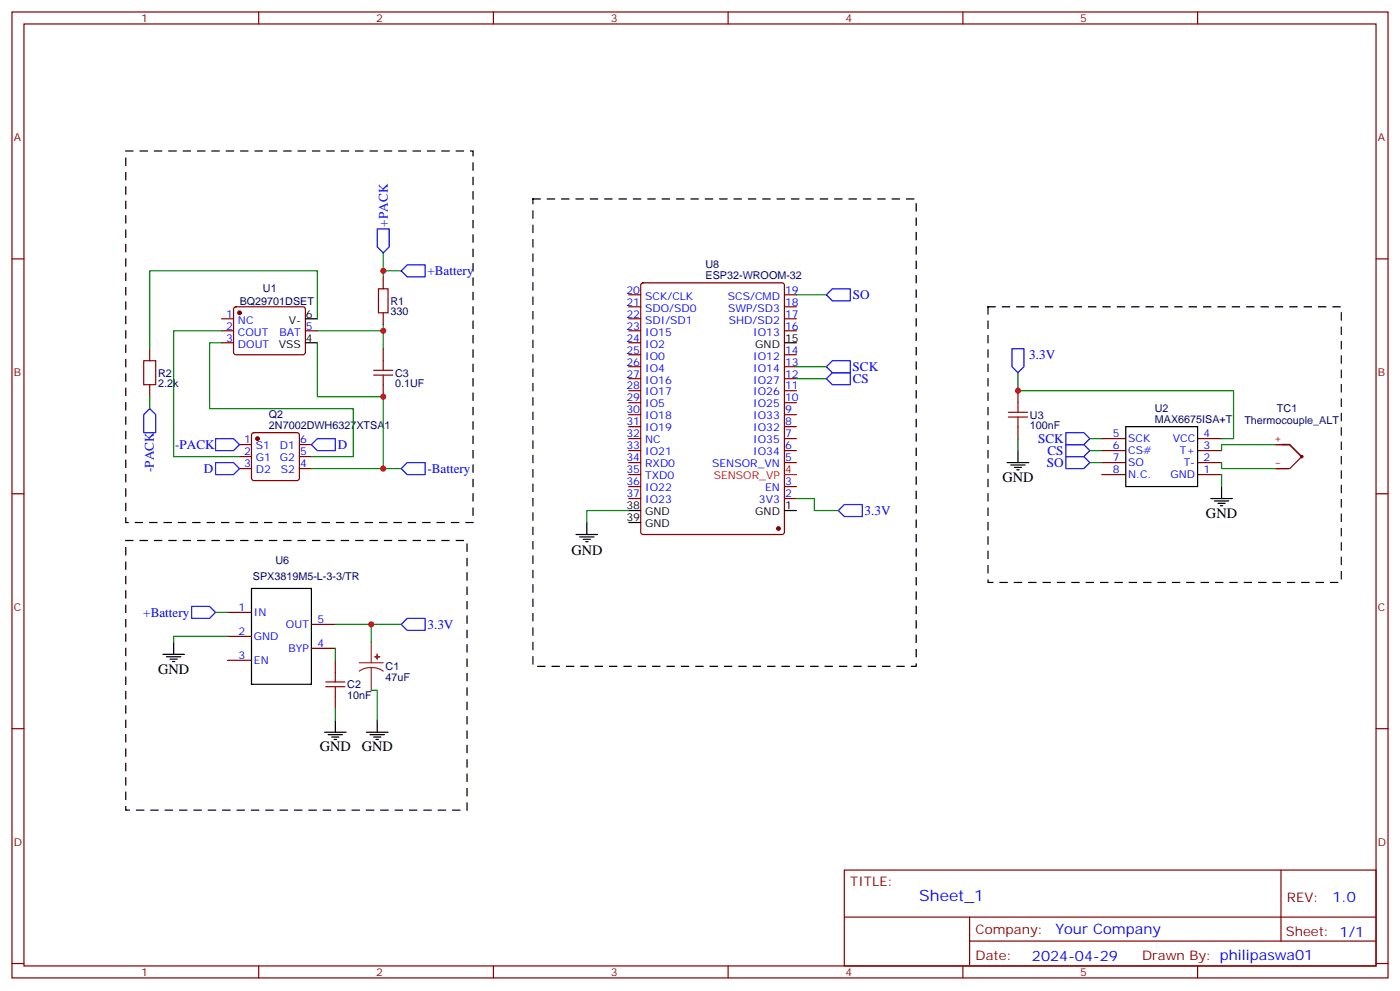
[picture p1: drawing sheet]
<svg xmlns="http://www.w3.org/2000/svg" width="412mm" height="292mm" viewBox="0 0 412 292" stroke-linecap="round" stroke-linejoin="round" font-family="sans-serif">
<g fill="none" stroke="#870000" stroke-width=".35">
<path d="M3.5 3.5h405.4v284.4h-405.4zM7.1 7.1h398.2v277.2h-398.2zM76.2 3.5v3.6M145.3 3.5v3.6M214.5 3.5v3.6M283.6 3.5v3.6M352.8 3.5v3.6M3.5 76.2h3.6M405.3 76.2h3.6M65.3 97.4h3.5M65.3 93.8h3.5M69 90.5l.5-.2 20 .1 .5 .6-.1 13-.6 .4h-20.1l-.4-.7v-12.7z"/>
<path d="M90 97.4h3.5M112.9 81.5v3.5M112.9 92.1v3.5M185.2 97.4h3.5M185.2 93.8h3.5M185.2 90.3h3.5M185.2 86.8h3.5M189 83.5l.4-.2h41l.6 .4 .1 72.9-.5 .7h-41.2l-.6-.4-.1-72.9zM231.1 97.4h3.5M231.1 93.8h3.5M231.1 90.3h3.5M231.1 86.8h3.5"/>
<path d="M44.1 102.7v3.5M44.1 113.2v3.6M65.3 100.9h3.5M112.9 102.7v3.5M112.9 113.2v3.6M185.2 118.5h3.5M185.2 115h3.5M185.2 111.5h3.5M185.2 107.9h3.5M185.2 104.4h3.5M185.2 100.9h3.5M231.1 118.5h3.5"/>
<path d="M231.1 115h3.5M231.1 111.5h3.5M231.1 107.9h3.5M231.1 104.4h3.5M299.9 115v3.5M70.6 130.9h3.5M70.6 134.4h3.5M70.6 137.9h3.5M74.3 127.6l.5-.2h12.7l.5 .2 .2 .5v12.7l-.2 .5-.5 .2h-12.7l-.5-.3-.2-.4v-12.7zM88.2 130.9h3.5M88.2 134.4h3.5M88.2 137.9h3.5"/>
<path d="M185.2 139.7h3.5M185.2 136.2h3.5M185.2 132.6h3.5M185.2 129.1h3.5M185.2 125.6h3.5M185.2 122.1h3.5M231.1 136.2h3.5M231.1 132.6h3.5M231.1 129.1h3.5M231.1 125.6h3.5M231.1 122.1h3.5M299.9 125.6v3.5"/>
<path d="M324.6 139.7h7M324.6 136.2h7M324.6 132.6h7M324.6 129.1h7M352.8 139.7h7M352.8 136.2h7M352.8 132.6h7M352.8 129.1h7M3.5 145.3h3.6M185.2 146.8h3.5M185.2 143.2h3.5M231.1 146.8h3.5"/>
<path d="M231.1 143.2h3.5M405.3 145.3h3.6M67 180.3h7.1M67 187.3h7.1M67 194.4h7.1M91.7 190.9h7.1M91.7 183.8h7.1M98.8 194.4v3.5M3.5 214.5h3.6M98.8 205v3.5M405.3 214.5h3.6M248.7 256.1h156.6v28.2h-156.6z"/>
<path d="M377.3 256.1v20.9M248.7 270h156.5M285.6 277h119.6M285.6 270v14.1M3.5 283.6h3.6M76.2 284.3v3.6M145.3 284.3v3.6M214.5 284.3v3.6M283.6 284.3v3.6M352.8 284.3v3.6M405.3 283.6h3.6"/>
</g>
<g fill="none" stroke="#000" stroke-width=".35">
<path d="M90 93.8h3.5M90 100.9h3.5M231.1 100.9h3.5M296.7 136.2h6.3M297.7 136.9h4.3M298.8 137.6h2.1M299.5 138.3h.7M299.9 132.6v3.6M331.6 125.6h21.2v17.6h-21.2zM169.7 157.3h6.3M170.7 158h4.3M171.8 158.8h2.1"/>
<path d="M172.5 159.5h.7M172.9 153.8v3.5M185.2 150.3h3.5M185.2 153.8h3.5M231.1 150.3h3.5M356.7 146.8h6.3M357.7 147.5h4.2M358.8 148.2h2.1M359.5 148.9h.7M359.8 143.2v3.6M74.1 173.2h17.6v28.2h-17.6zM48 192.6h6.3"/>
<path d="M49 193.3h4.3M50.1 194h2.1M50.8 194.7h.7M51.2 189.1v3.5M95.6 215.5h6.4M96.7 216.3h4.2M97.7 217h2.1M98.4 217.7h.7M98.8 212v3.5M107.9 215.5h6.4M109 216.3h4.2M110.1 217h2.1"/>
<path d="M110.8 217.7h.7M111.1 212v3.5"/>
</g>
<g fill="none" stroke="#008700" stroke-width=".35">
<path d="M112.9 74.4v5.3M118.2 79.7h-5.3v1.8M65.3 97.4h-14.1v37h19.4M93.5 93.8v-14.1h-49.4v23M93.5 97.4h19.4M112.9 95.6v7.1M234.6 86.8h8.8M44.1 116.8v3.5M65.3 100.9h-3.6v19.4h42.4v14.1h-12.4M93.5 100.9v15.9h19.4v21.1h-21.2M234.6 107.9h8.8M234.6 111.5h8.8"/>
<path d="M299.9 109.7v5.3h63.5v14.1h-3.6M112.9 137.9h5.3M299.9 129.1v3.5M321 136.2h3.6M321 132.6h3.6M321 129.1h3.6M359.8 136.2v1.7h15.9M359.8 139.7v3.5M375.7 130.9h-15.9v1.7M185.2 150.3h-12.3v3.5M234.6 146.8h5.3v3.5h7M63.5 180.3h3.5"/>
<path d="M67 187.3h-15.8v1.8M98.8 183.8h19.4M98.8 190.9v3.5M109.4 183.8v5.3M98.8 208.5v3.5M109.4 203.2h1.7v8.8"/>
</g>
<g fill="none" stroke="#a10000" stroke-width=".35">
<path d="M111.5 85h2.8v7.1h-2.8zM42.3 106.2h3.6v7h-3.6zM110.1 110.4h5.6M110.1 109h5.6M112.9 106.2v2.8M112.9 110.4v2.8M299.9 118.5v2.9M297 121.4h5.7M297 122.8h5.7M299.9 122.8v2.8M98.8 197.9v2.8M96 202.1h5.6"/>
<path d="M96 200.7h5.6M98.8 202.1v2.9"/>
</g>
<path d="M37 44.4h102.3v109.4h-102.3zM157 58.6h112.9v137.5h-112.9zM291 90.3h104.1v81.1h-104.1zM37 159.1h100.6v79.4h-100.6z" fill="none" stroke="#000" stroke-width=".35" stroke-dasharray="2.1 2.1"/>
<g fill="none" stroke="#00f" stroke-width=".35">
<path d="M111.1 67.4h3.6v5.3l-1.8 1.7-1.8-1.7zM119.9 78h5.3v3.5h-5.3l-1.7-1.8zM243.4 86.8l1.8-1.8h5.3v3.5h-5.3zM243.4 107.9l1.8-1.7h5.3v3.5h-5.3zM245.2 109.7h5.3v3.5h-5.3l-1.8-1.7zM298.1 102.7h3.5v5.2l-1.7 1.8-1.8-1.8zM44.1 120.3l1.8 1.8v5.3h-3.6v-5.3zM63.5 129.1h5.3l1.8 1.8-1.8 1.7h-5.3zM63.5 136.2h5.3l1.8 1.7-1.8 1.8h-5.3zM91.7 130.9l1.8-1.8h5.3v3.5h-5.3zM118.2 137.9l1.7-1.7h5.3v3.5h-5.3zM314 134.4h5.3l1.7 1.8-1.7 1.7h-5.3z"/>
<path d="M314 130.9h5.3l1.7 1.7-1.7 1.8h-5.3zM314 127.4h5.3l1.7 1.7-1.7 1.8h-5.3zM246.9 150.3l1.8-1.8h5.3v3.5h-5.3zM56.4 178.5h5.3l1.8 1.8-1.8 1.7h-5.3zM119.9 182h5.3v3.6h-5.3l-1.7-1.8z"/>
</g>
<path d="M105.8 195.1h7.1M109.4 196.5l-1.9 .2-1.7 .9M109.4 196.5l1.8 .2 1.7 .9M109.4 189.1v6M109.4 196.5v6.7" fill="none" stroke="#8c2424" stroke-width=".35"/>
<g fill="#8c2424" stroke="#8c2424" stroke-width=".35">
<path d="M110.4 193.3l1.4 .1z"/>
<path d="M111.1 192.6v1.4z"/>
</g>
<g fill="#870000" stroke="#870000" stroke-width=".35">
<circle cx="229.3" cy="155.6" r=".53"/>
<circle cx="70.6" cy="92.1" r=".53"/>
<circle cx="75.8" cy="129.1" r=".53"/>
</g>
<path d="M231.1 139.7h3.5" fill="none" stroke="#f00" stroke-width=".35"/>
<circle cx="383.5" cy="134.4" r=".35" fill="#850000" stroke="#850000" stroke-width=".35"/>
<path d="M375.7 130.9h3.5M375.7 137.9h3.9M377.6 131h2.3l3.5 3.5M377.6 130.8h2.3l3.6 3.6-3.6 3.5h-2.8" fill="none" stroke="#850000" stroke-width=".35"/>
<g fill="#c00">
<circle cx="109.4" cy="183.8" r=".88"/>
<circle cx="299.9" cy="115" r=".88"/>
<circle cx="112.9" cy="97.4" r=".88"/>
<circle cx="112.9" cy="137.9" r=".88"/>
<circle cx="112.9" cy="79.7" r=".88"/>
<circle cx="112.9" cy="116.8" r=".88"/>
</g>
<text font-size="4.6" fill="#00f" x="270.8" y="265.1">Sheet_1</text>
<g font-size="4.2">
<text x="295.3" y="141.8">GND</text>
<text x="355.2" y="152.4">GND</text>
<text x="168.3" y="163.3">GND</text>
<text x="46.6" y="198.3">GND</text>
<text x="94.2" y="221.2">GND</text>
<text x="106.5" y="221.2">GND</text>
</g>
<g font-size="4.2" fill="#00f">
<text x="392.5" y="265.4">1.0</text>
<text x="310.9" y="274.9">Your Company</text>
<text x="304" y="282.7">2024-04-29</text>
</g>
<g font-size="3.9" fill="#00f">
<text x="114.2" y="66.7" transform="rotate(-90 114.2 66.7)">+PACK</text>
<text x="125.9" y="81">+Battery</text>
<text x="251.2" y="88.1">SO</text>
<text x="303.2" y="105.7">3.3V</text>
<text x="251.2" y="109.3">SCK</text>
<text x="251.2" y="112.8">CS</text>
<text x="305.8" y="130.4">SCK</text>
<text x="51.6" y="132.1">-PACK</text>
<text x="99.5" y="132.1">D</text>
<text x="308.3" y="137.4">SO</text>
<text x="308.6" y="133.9">CS</text>
<text x="45.3" y="139" transform="rotate(-90 45.3 139)">-PACK</text>
<text x="60" y="139.2">D</text>
<text x="125.9" y="139.3">-Battery</text>
<text x="254.7" y="151.6">3.3V</text>
<text x="42.2" y="181.5">+Battery</text>
<text x="125.9" y="185.2">3.3V</text>
</g>
<g font-size="3.9" fill="#800">
<text x="250.5" y="260.7">TITLE:</text>
<text x="379.1" y="265.4">REV:</text>
<text x="287.4" y="274.9">Company:</text>
<text x="378.7" y="275.5">Sheet: 1/1</text>
<text x="287.4" y="282.6">Date:</text>
<text x="336.4" y="282.7">Drawn By: philipaswa01</text>
</g>
<g font-size="3.2" fill="#800">
<text x="41.6" y="6.5">1</text>
<text x="110.8" y="6.5">2</text>
<text x="179.9" y="6.5">3</text>
<text x="249.1" y="6.5">4</text>
<text x="318.2" y="6.5">5</text>
<text x="4.1" y="41.6">A</text>
<text x="405.9" y="41.6">A</text>
<text x="4.1" y="110.8">B</text>
<text x="405.9" y="110.8">B</text>
<text x="4.1" y="179.9">C</text>
<text x="405.9" y="179.9">C</text>
<text x="4.1" y="249.1">D</text>
<text x="405.9" y="249.1">D</text>
<text x="41.6" y="287.3">1</text>
<text x="110.8" y="287.3">2</text>
<text x="179.9" y="287.3">3</text>
<text x="249.1" y="287.3">4</text>
<text x="318.2" y="287.3">5</text>
</g>
<g font-size="3.2" fill="#000080">
<text x="207.8" y="82.2">ESP32-WROOM-32</text>
<text x="207.8" y="79">U8</text>
<text x="70.6" y="89.7">BQ29701DSET</text>
<text x="77.5" y="86.1">U1</text>
<text x="115" y="89.7">R1</text>
<text x="115" y="92.8">330</text>
<text x="46.6" y="110.9">R2</text>
<text x="116.4" y="110.9">C3</text>
<text x="46.6" y="114">2.2k</text>
<text x="116.4" y="114">0.1UF</text>
<text x="79.2" y="123.1">Q2</text>
<text x="303.4" y="123.2">U3</text>
<text x="340.2" y="124.5">MAX6675ISA+T</text>
<text x="340.2" y="121.3">U2</text>
<text x="366.5" y="124.9">Thermocouple_ALT</text>
<text x="376.2" y="121.4">TC1</text>
<text x="79.2" y="126.3">2N7002DWH6327XTSA1</text>
<text x="303.4" y="126.4">100nF</text>
<text x="81.1" y="166.2">U6</text>
<text x="74.5" y="170.8">SPX3819M5-L-3-3/TR</text>
<text x="113.6" y="197.2">C1</text>
<text x="102.3" y="202.6">C2</text>
<text x="113.6" y="200.4">47uF</text>
<text x="102.3" y="205.8">10nF</text>
</g>
<g font-size="3.2" fill="#00f">
<text x="184.5" y="86.4">20</text>
<text x="184.5" y="90">21</text>
<text x="190" y="88.2">SCK/CLK</text>
<text x="214.4" y="88.2">SCS/CMD</text>
<text x="231.2" y="90">18</text>
<text x="231.2" y="86.4">19</text>
<text x="66.6" y="93.5">1</text>
<text x="70.1" y="95.2">NC</text>
<text x="184.5" y="93.5">22</text>
<text x="190" y="91.7">SDO/SD0</text>
<text x="190" y="95.2">SDI/SD1</text>
<text x="214.5" y="91.7">SWP/SD3</text>
<text x="214.7" y="95.2">SHD/SD2</text>
<text x="231.2" y="93.5">17</text>
<text x="66.6" y="97">2</text>
<text x="66.6" y="100.5">3</text>
<text x="70.1" y="98.8">COUT</text>
<text x="82.4" y="98.8">BAT</text>
<text x="90.1" y="97">5</text>
<text x="184.5" y="97">23</text>
<text x="184.5" y="100.5">24</text>
<text x="190" y="98.8">IO15</text>
<text x="221.9" y="98.8">IO13</text>
<text x="231.2" y="97">16</text>
<text x="70.1" y="102.3">DOUT</text>
<text x="184.5" y="104.1">25</text>
<text x="184.5" y="107.6">26</text>
<text x="190" y="102.3">IO2</text>
<text x="190" y="105.8">IO0</text>
<text x="221.9" y="105.8">IO12</text>
<text x="231.2" y="107.6">13</text>
<text x="231.2" y="104.1">14</text>
<text x="184.5" y="111.1">27</text>
<text x="190" y="109.4">IO4</text>
<text x="190" y="112.9">IO16</text>
<text x="221.9" y="112.9">IO27</text>
<text x="221.9" y="109.4">IO14</text>
<text x="231.2" y="111.1">12</text>
<text x="184.5" y="114.7">28</text>
<text x="184.5" y="118.2">29</text>
<text x="190" y="116.4">IO17</text>
<text x="190" y="119.9">IO5</text>
<text x="221.9" y="119.9">IO25</text>
<text x="221.9" y="116.4">IO26</text>
<text x="231.2" y="118.2">10</text>
<text x="231.2" y="114.7">11</text>
<text x="184.5" y="121.7">30</text>
<text x="184.5" y="125.2">31</text>
<text x="190" y="123.5">IO18</text>
<text x="221.9" y="123.5">IO33</text>
<text x="231.2" y="125.2">8</text>
<text x="231.2" y="121.7">9</text>
<text x="71.9" y="130.5">1</text>
<text x="88.4" y="130.5">6</text>
<text x="184.5" y="128.8">32</text>
<text x="190" y="127">IO19</text>
<text x="190" y="130.5">NC</text>
<text x="221.9" y="130.5">IO35</text>
<text x="221.9" y="127">IO32</text>
<text x="231.2" y="128.8">7</text>
<text x="327.8" y="128.8">5</text>
<text x="332.3" y="130.2">SCK</text>
<text x="345.5" y="130.2">VCC</text>
<text x="354.5" y="128.8">4</text>
<text x="71.9" y="134.1">2</text>
<text x="71.9" y="137.6">3</text>
<text x="75.4" y="132.3">S1</text>
<text x="75.4" y="135.8">G1</text>
<text x="82.4" y="135.8">G2</text>
<text x="82.4" y="132.3">D1</text>
<text x="88.4" y="137.6">4</text>
<text x="88.4" y="134.1">5</text>
<text x="184.5" y="132.3">33</text>
<text x="184.5" y="135.8">34</text>
<text x="190" y="134.1">IO21</text>
<text x="190" y="137.6">RXD0</text>
<text x="209.8" y="137.6">SENSOR_VN</text>
<text x="221.9" y="134.1">IO34</text>
<text x="231.2" y="135.8">5</text>
<text x="231.2" y="132.3">6</text>
<text x="327.8" y="132.3">6</text>
<text x="327.8" y="135.8">7</text>
<text x="332.3" y="133.7">CS#</text>
<text x="332.3" y="137.2">SO</text>
<text x="347.5" y="133.7">T+</text>
<text x="348.7" y="137.2">T-</text>
<text x="354.5" y="135.8">2</text>
<text x="354.5" y="132.3">3</text>
<text x="75.4" y="139.3">D2</text>
<text x="82.7" y="139.3">S2</text>
<text x="184.5" y="139.3">35</text>
<text x="184.5" y="142.9">36</text>
<text x="190" y="141.1">TXD0</text>
<text x="231.2" y="142.9">3</text>
<text x="327.8" y="139.3">8</text>
<text x="332.3" y="140.8">N.C.</text>
<text x="344.8" y="140.8">GND</text>
<text x="354.5" y="139.3">1</text>
<text x="184.5" y="146.4">37</text>
<text x="190" y="144.6">IO22</text>
<text x="190" y="148.2">IO23</text>
<text x="223.6" y="148.2">3V3</text>
<text x="225.4" y="144.6">EN</text>
<text x="231.2" y="146.4">2</text>
<text x="70.3" y="179.9">1</text>
<text x="74.8" y="181.3">IN</text>
<text x="84.2" y="184.9">OUT</text>
<text x="93.5" y="183.4">5</text>
<text x="70.3" y="187">2</text>
<text x="74.8" y="188.4">GND</text>
<text x="85" y="191.9">BYP</text>
<text x="93.5" y="190.5">4</text>
<text x="70.3" y="194">3</text>
<text x="74.8" y="195.4">EN</text>
</g>
<g font-size="3.2">
<text x="85" y="95.2">V-</text>
<text x="90.1" y="93.5">6</text>
<text x="90.1" y="100.5">4</text>
<text x="231.2" y="100.5">15</text>
<text x="82.1" y="102.3">VSS</text>
<text x="222.5" y="102.3">GND</text>
<text x="184.5" y="149.9">38</text>
<text x="231.2" y="149.9">1</text>
<text x="184.5" y="153.5">39</text>
<text x="190" y="151.7">GND</text>
<text x="190" y="155.2">GND</text>
<text x="222.5" y="151.7">GND</text>
</g>
<g font-size="3.2" fill="#840000">
<text x="375.6" y="130.2">+</text>
<text x="375.6" y="137.2">-</text>
</g>
<g font-size="3.2" fill="#f00">
<text x="210.2" y="141.1">SENSOR_VP</text>
<text x="231.2" y="139.3">4</text>
</g>
</svg>
